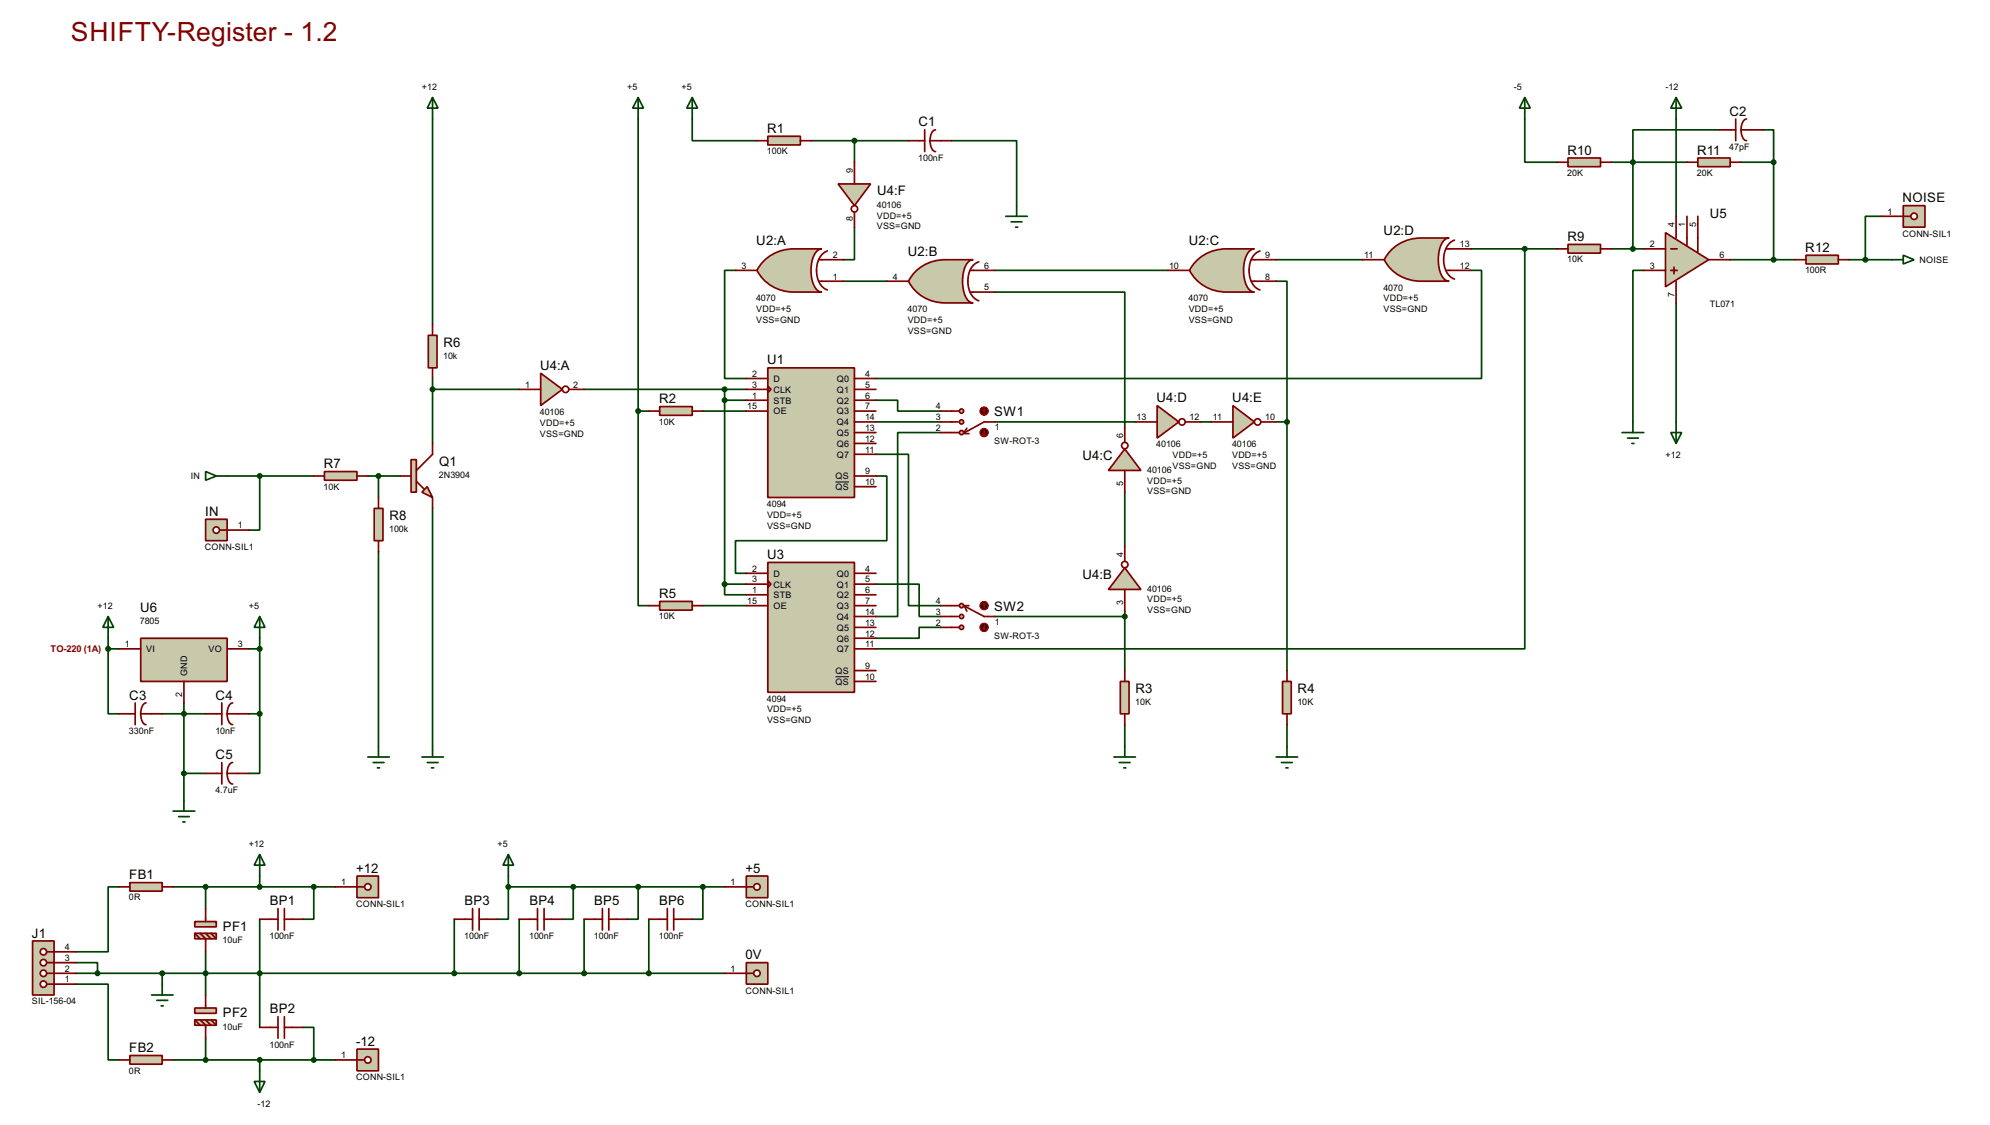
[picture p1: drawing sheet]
<svg xmlns="http://www.w3.org/2000/svg" width="467mm" height="264mm" viewBox="0 0 467 264" stroke-linecap="round" stroke-linejoin="round" font-family="sans-serif">
<g fill="none" stroke="#004000" stroke-width=".4">
<path d="M101.6 28v48.2M149.9 28v68.6M162.6 28v5.1h15.2M190.5 33.1h22.9M200.7 33.1v5M223.6 33.1h15.2v15.2M358.2 28v10.1h7.6M378.5 38.1h17.8M393.7 28v22.8M403.9 30.5h-20.3v28M409 38.1h7.6M414.1 30.5h2.5v7.6"/>
<path d="M416.6 38.1v22.9M200.7 53.4v7.6h-2.5M345.5 58.5h20.3M358.2 58.5v93.9h-152.4M378.5 58.5h7.6M442 50.8h-3.8v10.2M172.8 63.5h-2.6v25.4h5.1M198.2 66.1h10.1M233.7 68.6h30.5v31.8M233.7 63.5h40.7M299.8 66.1h2.5v33M299.8 61h20.3"/>
<path d="M345.5 63.5h2.5v25.4h-142.2M386.1 63.5h-2.5v35.6M393.7 71.2v27.9M406.4 61h15.3M434.4 61h10.1M101.6 88.9v15.3M101.6 91.5h20.4M137.2 91.5h38.1M149.9 96.6v45.7h2.5M149.9 96.6h2.5M165.1 96.6h10.2M170.2 94h5.1"/>
<path d="M170.2 91.5v45.7M205.8 94h5.1v2.6h10.1M205.8 99.1h15.2M233.7 99.1h33M282 99.1h2.5M299.8 99.1h2.5M302.3 99.1v58.4M53.4 111.8h20.3M61 111.8v12.7h-2.5M86.4 111.8h7.6M88.9 111.8v5.1M101.6 119.4v55.9"/>
<path d="M205.8 106.7h7.6v35.6h7.6M205.8 111.8h2.5v15.2h-35.5v7.7h2.5M221 101.6h-10.1v43.2h-5.1M264.2 115.6v12.7M88.9 129.6v45.7M170.2 137.2v2.5h5.1M170.2 137.2h5.1M205.8 137.2h10.1v7.6h5.1M25.4 152.4v15.3h2.6M25.4 149.9v2.5M25.4 152.4h2.6M58.5 152.4h2.5"/>
<path d="M61 149.9v17.8M165.1 142.3h10.2M221 147.4h-5.1v2.5h-10.1M233.7 144.8h30.5M264.2 143.6v13.9M38.1 167.7h10.2M43.2 165.1v22.9M58.5 167.7h2.5M61 167.7v14h-2.5M264.2 170.2v5.1M302.3 170.2v5.1M43.2 181.7h5.1"/>
<path d="M28 208.3h-2.6v15.3h-7.6M40.7 208.3h38.1M48.3 208.3v5.1M61 205.8v2.5M61 215.9v25.4M73.7 208.3v7.6h-2.5M106.7 215.9v12.7M119.4 208.3v7.6h-2.5M119.4 208.3h50.8M119.4 205.8v2.5M122 215.9v12.7M134.7 208.3v7.6h-2.6"/>
<path d="M137.2 215.9v12.7M149.9 208.3v7.6h-2.5M152.4 215.9v12.7M165.1 208.3v7.6h-2.5M17.8 231.2h7.6v17.8h2.6M17.8 226.1h5.1v2.5M17.8 228.6h152.4M38.1 228.6v2.6M48.3 223.6v10.1M40.7 249h38.1M48.3 243.9v5.1M61 249v2.5"/>
<path d="M71.2 241.3h2.5v7.7"/>
</g>
<path d="M180.4 86.4h20.3v30.5h-20.3z" fill="#c8c8aa" stroke="#800000" stroke-width=".4"/>
<g fill="none" stroke="#800000" stroke-width=".4">
<path d="M175.3 88.9h5.1M175.3 91.5h5.1M175.3 94h5.1M175.3 96.6h5.1M180.4 90.7l.7 .8-.7 .7zM200.7 88.9h5.1M200.7 91.5h5.1M200.7 94h5.1M200.7 96.6h5.1M200.7 99.1h5.1M200.7 101.6h5.1M200.7 104.2h5.1"/>
<path d="M200.7 106.7h5.1M200.7 111.8h5.1M200.7 114.3h5.1"/>
</g>
<path d="M196.3 113.2h3.1" fill="none" stroke="#000" stroke-width=".23"/>
<path d="M179.6 61.1a9.9 9.9 0 0 1 6.9-2.6h6.6a3.2 3.2 0 0 0-2.4 3.1 7.7 7.7 0 0 0 1.3 6.6l1.1 .4h-6.6a9.6 9.6 0 0 1-8.7-5.1l.5-.9z" fill-rule="evenodd" fill="#c8c8aa" stroke="#800000" stroke-width=".4"/>
<path d="M194.4 59a5.1 5.1 0 0 0-2.4 6.1 3.9 3.9 0 0 0 2.4 3M172.8 63.5h5M192.3 66.1h5.9M192.3 61h5.9" fill="none" stroke="#800000" stroke-width=".4"/>
<path d="M162.6 22.9l1.3 2.5h-2.6zM162.6 22.9v5.1" fill="none" stroke="#004000" stroke-width=".4"/>
<path d="M215.2 63.6a9.8 9.8 0 0 1 6.8-2.6h6.6a3.1 3.1 0 0 0-2.3 3.1 7.9 7.9 0 0 0 1.3 6.6l1 .5h-6.6a9.5 9.5 0 0 1-8.6-5.1l.5-.9z" fill-rule="evenodd" fill="#c8c8aa" stroke="#800000" stroke-width=".4"/>
<path d="M208.3 66.1h5.1M227.9 68.6h5.8M227.9 63.5h5.8M229.9 61.5a5.1 5.1 0 0 0-2.4 6.2 4 4 0 0 0 2.4 3" fill="none" stroke="#800000" stroke-width=".4"/>
<path d="M281.2 61.1a9.9 9.9 0 0 1 6.9-2.6h6.6a3.2 3.2 0 0 0-2.4 3.1 7.7 7.7 0 0 0 1.3 6.6l1.1 .4h-6.6a9.6 9.6 0 0 1-8.7-5.1l.5-.9z" fill-rule="evenodd" fill="#c8c8aa" stroke="#800000" stroke-width=".4"/>
<path d="M296 59a5.1 5.1 0 0 0-2.4 6.1 3.9 3.9 0 0 0 2.4 3M274.4 63.5h5M293.9 66.1h5.9M293.9 61h5.9" fill="none" stroke="#800000" stroke-width=".4"/>
<path d="M326.8 58.7a9.8 9.8 0 0 1 7-2.8h6.6a3.2 3.2 0 0 0-2.4 3.1 7.7 7.7 0 0 0 1.3 6.6l1.1 .5h-6.6a9.5 9.5 0 0 1-8.6-5.1z" fill-rule="evenodd" fill="#c8c8aa" stroke="#800000" stroke-width=".4"/>
<path d="M339.6 58.5h5.9M341.7 56.4a5.1 5.1 0 0 0-2.4 6.2 4 4 0 0 0 2.4 3M320.1 61h5.1M339.6 63.5h5.9" fill="none" stroke="#800000" stroke-width=".4"/>
<g fill="#c8c8aa" stroke="#800000" stroke-width=".4">
<circle cx="225.8" cy="99.1" r=".5"/>
<circle cx="225.8" cy="96.6" r=".5"/>
<circle cx="225.8" cy="101.6" r=".5"/>
</g>
<path d="M221 96.6h4.3M221 99.1h4.1M233.7 99.1h-2.5l-4.6 2.5M221 101.6h4.3M226.6 101.9h1M227.1 100.6l-.5 .8" fill="none" stroke="#800000" stroke-width=".4"/>
<circle cx="231.1" cy="96.6" r="1" fill="#400000" stroke="#f00" stroke-width=".23"/>
<path d="M231.2 96.1l-.3 .2M231.2 96.1l.2 .2M231.2 96.1v1" fill="none" stroke="#f00" stroke-width=".23"/>
<circle cx="231.1" cy="101.6" r="1" fill="#400000" stroke="#f00" stroke-width=".23"/>
<path d="M230.9 101.9l.3 .3M231.2 101.1v1.1M231.4 101.9l-.2 .3" fill="none" stroke="#f00" stroke-width=".23"/>
<g fill="#c8c8aa" stroke="#800000" stroke-width=".4">
<circle cx="225.8" cy="144.8" r=".5"/>
<circle cx="225.8" cy="142.3" r=".5"/>
<circle cx="225.8" cy="147.4" r=".5"/>
</g>
<path d="M221 142.3h4.3M221 144.8h4.1M221 147.4h4.3M226.4 142.3l4.8 2.5h2.5M226.6 142.3h1M226.6 142.5l.5 1.1" fill="none" stroke="#800000" stroke-width=".4"/>
<circle cx="231.1" cy="142.3" r="1" fill="#400000" stroke="#f00" stroke-width=".23"/>
<path d="M231.2 141.8l-.3 .2M231.2 141.8l.2 .2M231.2 141.8v1" fill="none" stroke="#f00" stroke-width=".23"/>
<circle cx="231.1" cy="147.4" r="1" fill="#400000" stroke="#f00" stroke-width=".23"/>
<path d="M230.9 147.6l.3 .3M231.2 146.9v1M231.4 147.6l-.2 .3" fill="none" stroke="#f00" stroke-width=".23"/>
<path d="M149.9 22.9l1.3 2.5h-2.6zM149.9 22.9v5.1M236.3 50.8h5M237.5 52.1h2.6M238.6 53.4h.5M238.8 48.3v2.5" fill="none" stroke="#004000" stroke-width=".4"/>
<path d="M213.4 33.1h3.8M217.2 30.5v5.1M218.5 33.1v.6a2.04 2.04 0 0 0 1.3 1.9M218.5 33.1h5.1M219.8 30.5a2.27 2.27 0 0 0-1.3 2.6" fill="none" stroke="#800000" stroke-width=".4"/>
<path d="M180.4 32h7.6v2.1h-7.6z" fill="#c8c8aa" stroke="#800000" stroke-width=".4"/>
<path d="M177.8 33.1h2.6M188 33.1h2.5" fill="none" stroke="#800000" stroke-width=".4"/>
<path d="M155 95.5h7.6v2.1h-7.6z" fill="#c8c8aa" stroke="#800000" stroke-width=".4"/>
<path d="M152.4 96.6h2.6M162.6 96.6h2.5" fill="none" stroke="#800000" stroke-width=".4"/>
<path d="M263.2 160.1h2v7.6h-2z" fill="#c8c8aa" stroke="#800000" stroke-width=".4"/>
<path d="M264.2 157.5v2.6M264.2 167.7v2.5" fill="none" stroke="#800000" stroke-width=".4"/>
<path d="M301.3 160.1h2v7.6h-2z" fill="#c8c8aa" stroke="#800000" stroke-width=".4"/>
<path d="M302.3 157.5v2.6M302.3 167.7v2.5" fill="none" stroke="#800000" stroke-width=".4"/>
<path d="M261.7 177.8h5M262.9 179.1h2.6M264.2 175.3v2.5M299.8 177.8h5M301 179.1h2.6M302.3 175.3v2.5M264 180.4h.5M302.1 180.4h.5" fill="none" stroke="#004000" stroke-width=".4"/>
<path d="M180.4 132.1h20.3v30.5h-20.3z" fill="#c8c8aa" stroke="#800000" stroke-width=".4"/>
<g fill="none" stroke="#800000" stroke-width=".4">
<path d="M175.3 134.7h5.1M175.3 137.2h5.1M175.3 139.7h5.1M180.4 136.4l.7 .8-.7 .8zM200.7 134.7h5.1M200.7 137.2h5.1M200.7 139.7h5.1M175.3 142.3h5.1M200.7 142.3h5.1M200.7 144.8h5.1M200.7 147.4h5.1M200.7 149.9h5.1"/>
<path d="M200.7 152.4h5.1M200.7 157.5h5.1M200.7 160.1h5.1"/>
</g>
<path d="M196.3 159h3.1" fill="none" stroke="#000" stroke-width=".23"/>
<g fill="#004000" stroke="#004000" stroke-width=".4">
<circle cx="170.2" cy="137.2" r=".5"/>
<circle cx="170.2" cy="94" r=".5"/>
</g>
<path d="M155 141.3h7.6v2h-7.6z" fill="#c8c8aa" stroke="#800000" stroke-width=".4"/>
<path d="M152.4 142.3h2.6M162.6 142.3h2.5" fill="none" stroke="#800000" stroke-width=".4"/>
<circle cx="149.9" cy="96.6" r=".5" fill="#004000" stroke="#004000" stroke-width=".4"/>
<path d="M127 87.7l5.1 3.8-5.1 3.8z" fill="#c8c8aa" stroke="#800000" stroke-width=".4"/>
<g fill="none" stroke="#800000" stroke-width=".4">
<path d="M122 91.5h5M133.6 91.5h3.6"/>
<circle cx="132.8" cy="91.5" r=".75"/>
</g>
<path d="M101.6 22.9l1.3 2.5h-2.5zM101.6 22.9v5.1" fill="none" stroke="#004000" stroke-width=".4"/>
<path d="M100.6 78.8h2.1v7.6h-2.1z" fill="#c8c8aa" stroke="#800000" stroke-width=".4"/>
<path d="M101.6 76.2v2.6M101.6 86.4v2.5" fill="none" stroke="#800000" stroke-width=".4"/>
<path d="M76.2 110.8h7.7v2h-7.7z" fill="#c8c8aa" stroke="#800000" stroke-width=".4"/>
<path d="M73.7 111.8h2.5M83.9 111.8h2.5" fill="none" stroke="#800000" stroke-width=".4"/>
<path d="M86.4 177.8h5.1M87.7 179.1h2.5M88.9 175.3v2.5M99.1 177.8h5.1M100.4 179.1h2.5M101.6 175.3v2.5M88.7 180.4h.5M101.4 180.4h.5" fill="none" stroke="#004000" stroke-width=".4"/>
<path d="M87.9 119.4h2.1v7.6h-2.1z" fill="#c8c8aa" stroke="#800000" stroke-width=".4"/>
<path d="M88.9 116.9v2.5M88.9 127v2.6" fill="none" stroke="#800000" stroke-width=".4"/>
<circle cx="101.6" cy="91.5" r=".5" fill="#004000" stroke="#004000" stroke-width=".4"/>
<path d="M100.4 114.3l1.2 2.6-2.5-1.3z" fill="#c8c8aa" stroke="#800000" stroke-width=".4"/>
<path d="M96.6 108h1.2v7.6h-1.2z" fill="#c8c8aa" stroke="#800000" stroke-width=".4"/>
<path d="M94 111.8h2.6M97.8 113.1l1.8 1.8M101.6 104.2v2.5l-3.8 3.8M101.6 116.9v2.5" fill="none" stroke="#800000" stroke-width=".4"/>
<g fill="#004000" stroke="#004000" stroke-width=".4">
<circle cx="88.9" cy="111.8" r=".5"/>
<circle cx="170.2" cy="91.5" r=".5"/>
</g>
<path d="M48.3 110.8l2.5 1-2.5 1zM50.8 111.8h2.6" fill="none" stroke="#004000" stroke-width=".4"/>
<path d="M264.2 133.4l3.8 5.1h-7.6z" fill="#c8c8aa" stroke="#800000" stroke-width=".4"/>
<g fill="none" stroke="#800000" stroke-width=".4">
<path d="M264.2 128.3v3.6M264.2 138.5v5.1"/>
<circle cx="264.2" cy="132.6" r=".75"/>
</g>
<circle cx="264.2" cy="144.8" r=".5" fill="#004000" stroke="#004000" stroke-width=".4"/>
<path d="M264.2 105.5l3.8 5h-7.6z" fill="#c8c8aa" stroke="#800000" stroke-width=".4"/>
<g fill="none" stroke="#800000" stroke-width=".4">
<path d="M264.2 100.4v3.5M264.2 110.5v5.1"/>
<circle cx="264.2" cy="104.7" r=".75"/>
</g>
<path d="M271.8 95.3l5.1 3.8-5.1 3.8z" fill="#c8c8aa" stroke="#800000" stroke-width=".4"/>
<g fill="none" stroke="#800000" stroke-width=".4">
<path d="M266.7 99.1h5.1M278.4 99.1h3.6"/>
<circle cx="277.6" cy="99.1" r=".75"/>
</g>
<path d="M289.6 95.3l5.1 3.8-5.1 3.8z" fill="#c8c8aa" stroke="#800000" stroke-width=".4"/>
<g fill="none" stroke="#800000" stroke-width=".4">
<path d="M284.5 99.1h5.1M296.2 99.1h3.6"/>
<circle cx="295.4" cy="99.1" r=".75"/>
</g>
<circle cx="302.3" cy="99.1" r=".5" fill="#004000" stroke="#004000" stroke-width=".4"/>
<path d="M196.9 43.2h7.6l-3.8 5.1z" fill="#c8c8aa" stroke="#800000" stroke-width=".4"/>
<g fill="none" stroke="#800000" stroke-width=".4">
<path d="M200.7 38.1v5.1M200.7 49.8v3.6"/>
<circle cx="200.7" cy="49.1" r=".75"/>
</g>
<circle cx="200.7" cy="33.1" r=".5" fill="#004000" stroke="#004000" stroke-width=".4"/>
<path d="M391.2 54.7l10.2 6.3-10.2 6.4z" fill="#c8c8aa" stroke="#800000" stroke-width=".4"/>
<path d="M386.1 58.5h5.1M392.5 58.5h1.5M393.7 50.8v5.1M396.3 50.8v6.9M398.8 50.8v8.4M386.1 63.5h5.1M392.5 63.5h1.5M393.2 62.8v1.5M393.7 66.1v5.1M401.4 61h5" fill="none" stroke="#800000" stroke-width=".4"/>
<path d="M368.3 57.4h7.7v2.1h-7.7z" fill="#c8c8aa" stroke="#800000" stroke-width=".4"/>
<path d="M365.8 58.5h2.5M376 58.5h2.5" fill="none" stroke="#800000" stroke-width=".4"/>
<path d="M368.3 37.1h7.7v2.1h-7.7z" fill="#c8c8aa" stroke="#800000" stroke-width=".4"/>
<path d="M365.8 38.1h2.5M376 38.1h2.5" fill="none" stroke="#800000" stroke-width=".4"/>
<path d="M398.8 37.1h7.6v2.1h-7.6z" fill="#c8c8aa" stroke="#800000" stroke-width=".4"/>
<path d="M396.3 38.1h2.5M406.4 38.1h2.6" fill="none" stroke="#800000" stroke-width=".4"/>
<g fill="#004000" stroke="#004000" stroke-width=".4">
<circle cx="383.5" cy="58.5" r=".5"/>
<circle cx="383.5" cy="38.1" r=".5"/>
<circle cx="358.1" cy="58.5" r=".5"/>
</g>
<path d="M358.2 22.9l1.3 2.5h-2.6zM358.2 22.9v5.1M393.7 22.9l1.3 2.5h-2.5zM393.7 22.9v5.1M447.1 60l2.5 1-2.5 1zM444.5 61h2.6M383.6 99.1v2.5M393.7 99.1v5.1M381 101.6h5.1M382.3 102.9h2.6M383.3 104.2h.5M392.5 101.6h2.5l-1.3 2.6z" fill="none" stroke="#004000" stroke-width=".4"/>
<path d="M424.2 60h7.6v2h-7.6z" fill="#c8c8aa" stroke="#800000" stroke-width=".4"/>
<g fill="none" stroke="#800000" stroke-width=".4">
<path d="M403.9 30.5h3.8M407.7 28v5.1M409 30.5v.6a2.04 2.04 0 0 0 1.3 2M409 30.5h5.1M410.3 28a2.31 2.31 0 0 0-1.3 2.5M421.7 61h2.5M431.8 61h2.6M28 167.7h3.8M31.8 165.1v5.1M33.1 167.7v.6a2.03 2.03 0 0 0 1.2 1.9M33.1 167.7h5M34.3 165.1a2.35 2.35 0 0 0-1.2 2.6"/>
<path d="M48.3 167.7h3.8M52.1 165.1v5.1M53.4 167.7a2.27 2.27 0 0 0 1.3 2.5M53.4 167.7h5.1M54.7 165.1a2.31 2.31 0 0 0-1.3 2.6"/>
</g>
<g fill="#004000" stroke="#004000" stroke-width=".4">
<circle cx="416.6" cy="61" r=".5"/>
<circle cx="416.6" cy="38.1" r=".5"/>
<circle cx="43.2" cy="167.7" r=".5"/>
</g>
<path d="M25.4 144.8l1.3 2.6h-2.5zM25.4 144.8v5.1M61 144.8l1.3 2.6h-2.6zM61 144.8v5.1M40.7 190.5h5.1M42 191.8h2.5M43 193.1h.5M43.2 188v2.5" fill="none" stroke="#004000" stroke-width=".4"/>
<path d="M33.1 149.9h20.3v10.2h-20.3z" fill="#c8c8aa" stroke="#800000" stroke-width=".4"/>
<path d="M28 152.4h5.1M53.4 152.4h5.1M43.2 160.1v5" fill="none" stroke="#800000" stroke-width=".4"/>
<g fill="#004000" stroke="#004000" stroke-width=".4">
<circle cx="25.4" cy="152.4" r=".5"/>
<circle cx="61" cy="152.4" r=".5"/>
</g>
<path d="M61 200.7l1.3 2.5h-2.6zM61 200.7v5.1M35.6 233.7h5.1M36.9 235h2.5M37.9 236.3h.5M38.1 231.2v2.5M59.7 254h2.6l-1.3 2.6zM61 251.5v5.1" fill="none" stroke="#004000" stroke-width=".4"/>
<path d="M30.5 207.3h7.6v2h-7.6z" fill="#c8c8aa" stroke="#800000" stroke-width=".4"/>
<path d="M28 208.3h2.5M38.1 208.3h2.6" fill="none" stroke="#800000" stroke-width=".4"/>
<path d="M30.5 247.9h7.6v2.1h-7.6z" fill="#c8c8aa" stroke="#800000" stroke-width=".4"/>
<path d="M28 249h2.5M38.1 249h2.6" fill="none" stroke="#800000" stroke-width=".4"/>
<path d="M7.7 221h5v12.7h-5z" fill="#c8c8aa" stroke="#800000" stroke-width=".4"/>
<path d="M11 231.2h1.7" fill="none" stroke="#800000" stroke-width=".4"/>
<circle cx="10.2" cy="228.6" r=".75" fill="#feffff" stroke="#800000" stroke-width=".4"/>
<path d="M11 228.6h1.7" fill="none" stroke="#800000" stroke-width=".4"/>
<circle cx="10.2" cy="226.1" r=".75" fill="#feffff" stroke="#800000" stroke-width=".4"/>
<path d="M11 226.1h1.7" fill="none" stroke="#800000" stroke-width=".4"/>
<circle cx="10.2" cy="223.6" r=".75" fill="#feffff" stroke="#800000" stroke-width=".4"/>
<path d="M11 223.6h1.7" fill="none" stroke="#800000" stroke-width=".4"/>
<circle cx="10.2" cy="231.2" r=".75" fill="#feffff" stroke="#800000" stroke-width=".4"/>
<path d="M12.7 231.2h5.1M12.7 228.6h5.1M12.7 226.1h5.1M12.7 223.6h5.1" fill="none" stroke="#800000" stroke-width=".4"/>
<circle cx="22.9" cy="228.6" r=".5" fill="#004000" stroke="#004000" stroke-width=".4"/>
<g fill="#c8c8aa" stroke="#800000" stroke-width=".4">
<path d="M45.8 216.5h5v1.2h-5z"/>
<path d="M45.8 219.2h5v1.3h-5z"/>
</g>
<path d="M45.8 219.2l1.2 1.3M47 219.2l1.3 1.3v3.1M48.3 213.4v3.1M48.3 219.2l1.3 1.3M49.6 219.2l1.2 1.3" fill="none" stroke="#800000" stroke-width=".4"/>
<g fill="#004000" stroke="#004000" stroke-width=".4">
<circle cx="48.3" cy="208.3" r=".5"/>
<circle cx="48.3" cy="228.6" r=".5"/>
</g>
<g fill="#c8c8aa" stroke="#800000" stroke-width=".4">
<path d="M45.8 236.8h5v1.2h-5z"/>
<path d="M45.8 239.6h5v1.2h-5z"/>
</g>
<g fill="none" stroke="#800000" stroke-width=".4">
<path d="M61 215.9h4.3M65.3 213.4v5.1M66.8 213.4v5.1M66.8 215.9h4.4M106.7 215.9h4.3M111 213.4v5.1M112.6 215.9h4.3M112.6 213.4v5.1M122 215.9h4.3M126.3 213.4v5.1M127.8 215.9h4.3M127.8 213.4v5.1"/>
<path d="M137.2 215.9h4.3M141.5 213.4v5.1M143 215.9h4.4M143 213.4v5.1M152.4 215.9h4.4M156.8 213.4v5.1M158.3 215.9h4.3M158.3 213.4v5.1M45.8 239.6l1.2 1.2M47 239.6l1.3 1.2v3.1M48.3 233.7v3.1M48.3 239.6l1.3 1.2"/>
<path d="M49.6 239.6l1.2 1.2M65.3 238.8v5.1M66.8 238.8v5.1M61 241.3h4.3M66.8 241.3h4.4"/>
</g>
<g fill="#004000" stroke="#004000" stroke-width=".4">
<circle cx="48.3" cy="249" r=".5"/>
<circle cx="137.2" cy="228.6" r=".5"/>
<circle cx="121.9" cy="228.6" r=".5"/>
<circle cx="61" cy="228.6" r=".5"/>
<circle cx="61" cy="208.3" r=".5"/>
<circle cx="134.6" cy="208.3" r=".5"/>
<circle cx="149.9" cy="208.3" r=".5"/>
<circle cx="61" cy="249" r=".5"/>
<circle cx="38.1" cy="228.6" r=".5"/>
<circle cx="106.7" cy="228.6" r=".5"/>
<circle cx="119.4" cy="208.3" r=".5"/>
<circle cx="61" cy="111.8" r=".5"/>
</g>
<path d="M119.4 200.7l1.3 2.5h-2.5zM119.4 200.7v5.1" fill="none" stroke="#004000" stroke-width=".4"/>
<path d="M83.9 205.8h5v5.1h-5z" fill="#c8c8aa" stroke="#800000" stroke-width=".4"/>
<path d="M83.9 208.3h1.7" fill="none" stroke="#800000" stroke-width=".4"/>
<circle cx="86.4" cy="208.3" r=".75" fill="#feffff" stroke="#800000" stroke-width=".4"/>
<path d="M78.8 208.3h5.1" fill="none" stroke="#800000" stroke-width=".4"/>
<circle cx="73.7" cy="208.3" r=".5" fill="#004000" stroke="#004000" stroke-width=".4"/>
<path d="M83.9 246.4h5v5.1h-5z" fill="#c8c8aa" stroke="#800000" stroke-width=".4"/>
<path d="M83.9 249h1.7" fill="none" stroke="#800000" stroke-width=".4"/>
<circle cx="86.4" cy="249" r=".75" fill="#feffff" stroke="#800000" stroke-width=".4"/>
<path d="M78.8 249h5.1" fill="none" stroke="#800000" stroke-width=".4"/>
<circle cx="73.7" cy="249" r=".5" fill="#004000" stroke="#004000" stroke-width=".4"/>
<path d="M175.3 205.8h5.1v5.1h-5.1z" fill="#c8c8aa" stroke="#800000" stroke-width=".4"/>
<path d="M175.3 208.3h1.8" fill="none" stroke="#800000" stroke-width=".4"/>
<circle cx="177.8" cy="208.3" r=".75" fill="#feffff" stroke="#800000" stroke-width=".4"/>
<path d="M170.2 208.3h5.1" fill="none" stroke="#800000" stroke-width=".4"/>
<circle cx="165.1" cy="208.3" r=".5" fill="#004000" stroke="#004000" stroke-width=".4"/>
<path d="M175.3 226.1h5.1v5.1h-5.1z" fill="#c8c8aa" stroke="#800000" stroke-width=".4"/>
<path d="M175.3 228.6h1.8" fill="none" stroke="#800000" stroke-width=".4"/>
<circle cx="177.8" cy="228.6" r=".75" fill="#feffff" stroke="#800000" stroke-width=".4"/>
<path d="M170.2 228.6h5.1" fill="none" stroke="#800000" stroke-width=".4"/>
<circle cx="152.4" cy="228.6" r=".5" fill="#004000" stroke="#004000" stroke-width=".4"/>
<path d="M48.3 122h5.1v5h-5.1z" fill="#c8c8aa" stroke="#800000" stroke-width=".4"/>
<path d="M51.6 124.5h1.8" fill="none" stroke="#800000" stroke-width=".4"/>
<circle cx="50.8" cy="124.5" r=".75" fill="#feffff" stroke="#800000" stroke-width=".4"/>
<path d="M53.4 124.5h5.1" fill="none" stroke="#800000" stroke-width=".4"/>
<path d="M447.1 48.3h5.1v5.1h-5.1z" fill="#c8c8aa" stroke="#800000" stroke-width=".4"/>
<path d="M447.1 50.8h1.8" fill="none" stroke="#800000" stroke-width=".4"/>
<circle cx="449.6" cy="50.8" r=".75" fill="#feffff" stroke="#800000" stroke-width=".4"/>
<path d="M442 50.8h5.1M52.1 179.1v5.1M54.7 179.1a2.27 2.27 0 0 0-1.3 2.6M48.3 181.7h3.8M53.4 181.7a2.24 2.24 0 0 0 1.3 2.5M53.4 181.7h5.1" fill="none" stroke="#800000" stroke-width=".4"/>
<g fill="#004000" stroke="#004000" stroke-width=".4">
<circle cx="438.1" cy="61" r=".5"/>
<circle cx="43.2" cy="181.7" r=".5"/>
<circle cx="61" cy="167.7" r=".5"/>
</g>
<text font-size="7" fill="#800000" x="16.7" y="9.5">SHIFTY-Register - 1.2</text>
<g font-size="3.5">
<text x="215.8" y="29.7">C1</text>
<text x="406.3" y="27.2">C2</text>
<text x="180.2" y="31.2">R1</text>
<text x="368.2" y="36.3">R10</text>
<text x="398.7" y="36.3">R11</text>
<text x="206" y="45.9">U4:F</text>
<text x="446.9" y="47.5">NOISE</text>
<text x="401.6" y="51.3">U5</text>
<text x="177.7" y="57.7">U2:A</text>
<text x="279.3" y="57.7">U2:C</text>
<text x="325" y="55.1">U2:D</text>
<text x="368.2" y="56.6">R9</text>
<text x="424.1" y="59.2">R12</text>
<text x="213.3" y="60.2">U2:B</text>
<text x="104.2" y="81.5">R6</text>
<text x="126.9" y="86.9">U4:A</text>
<text x="180.2" y="85.6">U1</text>
<text x="154.8" y="94.7">R2</text>
<text x="271.7" y="94.5">U4:D</text>
<text x="289.5" y="94.5">U4:E</text>
<text x="233.6" y="97.8">SW1</text>
<text x="76.1" y="110">R7</text>
<text x="103.2" y="109.4">Q1</text>
<text x="254.3" y="108.2">U4:C</text>
<text x="48.2" y="121.2">IN</text>
<text x="91.5" y="122.1">R8</text>
<text x="180.2" y="131.3">U3</text>
<text x="254.3" y="136.1">U4:B</text>
<text x="32.9" y="143.7">U6</text>
<text x="154.8" y="140.5">R5</text>
<text x="233.6" y="143.5">SW2</text>
<text x="30.4" y="164.3">C3</text>
<text x="50.7" y="164.3">C4</text>
<text x="266.7" y="162.8">R3</text>
<text x="304.8" y="162.8">R4</text>
<text x="50.7" y="178.3">C5</text>
<text x="30.4" y="206.5">FB1</text>
<text x="83.7" y="205">+12</text>
<text x="175.1" y="205">+5</text>
<text x="63.4" y="212.6">BP1</text>
<text x="109.1" y="212.6">BP3</text>
<text x="124.4" y="212.6">BP4</text>
<text x="139.6" y="212.6">BP5</text>
<text x="154.8" y="212.6">BP6</text>
<text x="7.5" y="220.2">J1</text>
<text x="52.4" y="218.6">PF1</text>
<text x="175.1" y="225.3">0V</text>
<text x="52.4" y="239">PF2</text>
<text x="63.4" y="238">BP2</text>
<text x="83.7" y="245.6">-12</text>
<text x="30.4" y="247.1">FB2</text>
</g>
<text font-size="2.5" fill="#800000" x="11.9" y="153.2">TO-220 (1A)</text>
<g font-size="2.4">
<text x="99.1" y="21.2">+12</text>
<text x="147.4" y="21.2">+5</text>
<text x="160.1" y="21.2">+5</text>
<text x="355.6" y="21.2">-5</text>
<text x="391.2" y="21.2">-12</text>
<text x="406.2" y="35.3">47pF</text>
<text x="180.2" y="36.3">100K</text>
<text x="200.3" y="40.7" transform="rotate(-90 200.3 40.7)">9</text>
<text x="215.7" y="37.8">100nF</text>
<text x="368.1" y="41.3">20K</text>
<text x="398.6" y="41.3">20K</text>
<text x="200.3" y="52" transform="rotate(-90 200.3 52)">8</text>
<text x="206" y="48.8">40106</text>
<text x="206" y="51.4">VDD=+5</text>
<text x="206" y="53.9">VSS=GND</text>
<text x="393.3" y="53.4" transform="rotate(-90 393.3 53.4)">4</text>
<text x="395.9" y="53.4" transform="rotate(-90 395.9 53.4)">1</text>
<text x="398.4" y="53.4" transform="rotate(-90 398.4 53.4)">5</text>
<text x="443.4" y="50.4">1</text>
<text x="342.9" y="58.1">13</text>
<text x="387.5" y="58.1">2</text>
<text x="446.9" y="55.6">CONN-SIL1</text>
<text x="174.2" y="63.1">3</text>
<text x="195.6" y="65.6">1</text>
<text x="195.6" y="60.6">2</text>
<text x="209.7" y="65.6">4</text>
<text x="231.2" y="63.1">6</text>
<text x="274.6" y="63.1">10</text>
<text x="297.2" y="65.6">8</text>
<text x="297.2" y="60.6">9</text>
<text x="320.5" y="60.6">11</text>
<text x="342.9" y="63.1">12</text>
<text x="368.1" y="61.7">10K</text>
<text x="387.5" y="63.1">3</text>
<text x="403.9" y="60.6">6</text>
<text x="424" y="64.2">100R</text>
<text x="450.9" y="61.8">NOISE</text>
<text x="177.6" y="70.8">4070</text>
<text x="231.2" y="68.2">5</text>
<text x="279.2" y="70.8">4070</text>
<text x="325" y="68.3">4070</text>
<text x="325" y="70.8">VDD=+5</text>
<text x="393.3" y="69.8" transform="rotate(-90 393.3 69.8)">7</text>
<text x="177.6" y="73.4">VDD=+5</text>
<text x="177.6" y="75.9">VSS=GND</text>
<text x="213.2" y="73.4">4070</text>
<text x="213.2" y="75.9">VDD=+5</text>
<text x="279.2" y="73.4">VDD=+5</text>
<text x="279.2" y="75.9">VSS=GND</text>
<text x="325" y="73.4">VSS=GND</text>
<text x="401.6" y="72">TL071</text>
<text x="213.2" y="78.4">VSS=GND</text>
<text x="104.1" y="84.3">10k</text>
<text x="176.7" y="88.5">2</text>
<text x="181.7" y="89.7">D</text>
<text x="196.6" y="89.7">Q0</text>
<text x="203.2" y="88.5">4</text>
<text x="123.4" y="91.1">1</text>
<text x="134.7" y="91.1">2</text>
<text x="176.7" y="91.1">3</text>
<text x="176.7" y="93.6">1</text>
<text x="181.7" y="92.3">CLK</text>
<text x="181.7" y="94.8">STB</text>
<text x="196.6" y="92.3">Q1</text>
<text x="196.6" y="94.8">Q2</text>
<text x="203.2" y="91.1">5</text>
<text x="203.2" y="93.6">6</text>
<text x="126.8" y="97.5">40106</text>
<text x="126.8" y="100">VDD=+5</text>
<text x="154.8" y="99.8">10K</text>
<text x="175.5" y="96.2">15</text>
<text x="181.7" y="97.4">OE</text>
<text x="196.6" y="97.4">Q3</text>
<text x="196.6" y="99.9">Q4</text>
<text x="203.2" y="96.2">7</text>
<text x="203.2" y="98.7">14</text>
<text x="203.2" y="101.2">13</text>
<text x="219.9" y="96.2">4</text>
<text x="219.9" y="98.7">3</text>
<text x="219.9" y="101.2">2</text>
<text x="233.7" y="101.1">1</text>
<text x="267" y="98.7">13</text>
<text x="279.4" y="98.7">12</text>
<text x="284.9" y="98.7">11</text>
<text x="297.2" y="98.7">10</text>
<text x="126.8" y="102.6">VSS=GND</text>
<text x="196.6" y="102.4">Q5</text>
<text x="196.6" y="105">Q6</text>
<text x="196.6" y="107.5">Q7</text>
<text x="203.2" y="103.8">12</text>
<text x="203.2" y="106.3">11</text>
<text x="233.5" y="104.4">SW-ROT-3</text>
<text x="263.8" y="102.9" transform="rotate(-90 263.8 102.9)">6</text>
<text x="271.6" y="105.1">40106</text>
<text x="275.4" y="107.7">VDD=+5</text>
<text x="289.4" y="105.1">40106</text>
<text x="289.4" y="107.7">VDD=+5</text>
<text x="391.2" y="107.5">+12</text>
<text x="44.8" y="112.6">IN</text>
<text x="103.1" y="112.3">2N3904</text>
<text x="196.3" y="112.6">QS</text>
<text x="203.2" y="111.4">9</text>
<text x="203.2" y="113.9">10</text>
<text x="269.5" y="111.1">40106</text>
<text x="269.5" y="113.6">VDD=+5</text>
<text x="275.4" y="110.2">VSS=GND</text>
<text x="289.4" y="110.2">VSS=GND</text>
<text x="76" y="115">10K</text>
<text x="180.2" y="119.1">4094</text>
<text x="196.3" y="115.1">QS</text>
<text x="263.8" y="114.2" transform="rotate(-90 263.8 114.2)">5</text>
<text x="269.5" y="116.1">VSS=GND</text>
<text x="55.9" y="124.1">1</text>
<text x="91.4" y="125">100k</text>
<text x="180.2" y="121.6">VDD=+5</text>
<text x="180.2" y="124.2">VSS=GND</text>
<text x="48.1" y="129.2">CONN-SIL1</text>
<text x="263.8" y="130.9" transform="rotate(-90 263.8 130.9)">4</text>
<text x="176.7" y="134.3">2</text>
<text x="176.7" y="136.8">3</text>
<text x="181.7" y="135.5">D</text>
<text x="196.6" y="135.5">Q0</text>
<text x="203.2" y="134.3">4</text>
<text x="203.2" y="136.8">5</text>
<text x="22.9" y="143.1">+12</text>
<text x="58.5" y="143.1">+5</text>
<text x="175.5" y="141.9">15</text>
<text x="176.7" y="139.3">1</text>
<text x="181.7" y="138">CLK</text>
<text x="181.7" y="140.5">STB</text>
<text x="181.7" y="143.1">OE</text>
<text x="196.6" y="138">Q1</text>
<text x="196.6" y="140.5">Q2</text>
<text x="196.6" y="143.1">Q3</text>
<text x="203.2" y="139.3">6</text>
<text x="203.2" y="141.9">7</text>
<text x="219.9" y="141.9">4</text>
<text x="263.8" y="142.2" transform="rotate(-90 263.8 142.2)">3</text>
<text x="269.5" y="139">40106</text>
<text x="269.5" y="141.5">VDD=+5</text>
<text x="32.9" y="146.6">7805</text>
<text x="154.8" y="145.5">10K</text>
<text x="196.6" y="145.6">Q4</text>
<text x="196.6" y="148.2">Q5</text>
<text x="203.2" y="144.4">14</text>
<text x="203.2" y="147">13</text>
<text x="203.2" y="149.5">12</text>
<text x="219.9" y="144.4">3</text>
<text x="219.9" y="147">2</text>
<text x="233.7" y="146.8">1</text>
<text x="269.5" y="144.1">VSS=GND</text>
<text x="29.4" y="152">1</text>
<text x="34.3" y="153.2">VI</text>
<text x="49" y="153.2">VO</text>
<text x="55.9" y="152">3</text>
<text x="196.6" y="150.7">Q6</text>
<text x="196.6" y="153.2">Q7</text>
<text x="203.2" y="152">11</text>
<text x="233.5" y="150.1">SW-ROT-3</text>
<text x="44" y="158.7" transform="rotate(-90 44 158.7)">GND</text>
<text x="196.3" y="158.3">QS</text>
<text x="196.3" y="160.9">QS</text>
<text x="203.2" y="157.1">9</text>
<text x="203.2" y="159.7">10</text>
<text x="42.8" y="163.8" transform="rotate(-90 42.8 163.8)">2</text>
<text x="180.2" y="164.8">4094</text>
<text x="180.2" y="167.3">VDD=+5</text>
<text x="266.7" y="165.7">10K</text>
<text x="304.8" y="165.7">10K</text>
<text x="30.3" y="172.4">330nF</text>
<text x="50.6" y="172.4">10nF</text>
<text x="180.2" y="169.9">VSS=GND</text>
<text x="50.6" y="186.4">4.7uF</text>
<text x="58.5" y="199">+12</text>
<text x="116.9" y="199">+5</text>
<text x="80.2" y="207.9">1</text>
<text x="171.6" y="207.9">1</text>
<text x="30.3" y="211.5">0R</text>
<text x="83.7" y="213.1">CONN-SIL1</text>
<text x="175.1" y="213.1">CONN-SIL1</text>
<text x="52.3" y="221.6">10uF</text>
<text x="63.3" y="220.7">100nF</text>
<text x="109.1" y="220.7">100nF</text>
<text x="124.3" y="220.7">100nF</text>
<text x="139.5" y="220.7">100nF</text>
<text x="154.8" y="220.7">100nF</text>
<text x="15.3" y="225.7">3</text>
<text x="15.3" y="223.2">4</text>
<text x="15.3" y="230.8">1</text>
<text x="15.3" y="228.2">2</text>
<text x="171.6" y="228.2">1</text>
<text x="175.1" y="233.4">CONN-SIL1</text>
<text x="7.5" y="235.9">SIL-156-04</text>
<text x="52.3" y="241.9">10uF</text>
<text x="63.3" y="246.1">100nF</text>
<text x="80.2" y="248.6">1</text>
<text x="30.3" y="252.2">0R</text>
<text x="83.7" y="253.7">CONN-SIL1</text>
<text x="60.5" y="259.9">-12</text>
</g>
</svg>
